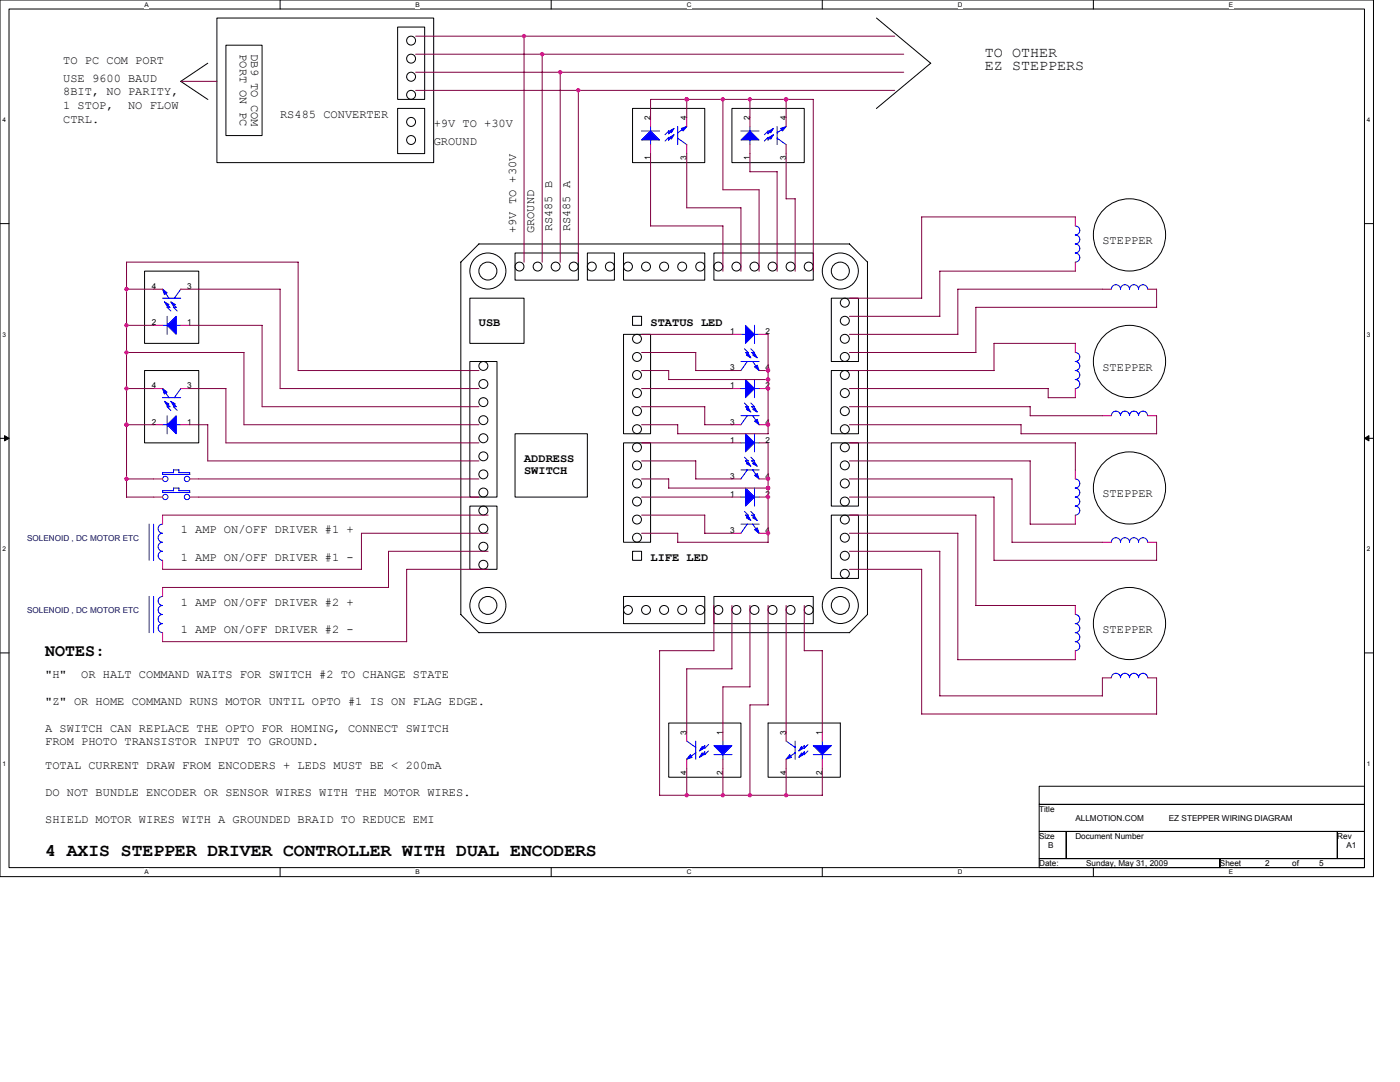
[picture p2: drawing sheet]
<svg xmlns="http://www.w3.org/2000/svg" width="279mm" height="216mm" viewBox="0 0 279 216" stroke-linecap="round" stroke-linejoin="round" font-family="sans-serif">
<path d="M0 0h274.1v174.9h-274.1zM1.8 1.8h270.5v171.3h-270.5z" fill="none" stroke="#000" stroke-width=".2"/>
<g fill="#fff">
<path d="M28.9 .2h.8v1.4h-.8z"/>
<path d="M28.9 173.3h.8v1.5h-.8z"/>
</g>
<path d="M55.9 0v1.8M55.9 173.1v1.8" fill="none" stroke="#000" stroke-width=".2"/>
<g fill="#fff">
<path d="M83 .2h.8v1.4h-.8z"/>
<path d="M83 173.3h.8v1.5h-.8z"/>
</g>
<path d="M110 0v1.8M110 173.1v1.8" fill="none" stroke="#000" stroke-width=".2"/>
<g fill="#fff">
<path d="M137.1 .2h.9v1.4h-.9z"/>
<path d="M137.1 173.3h.9v1.5h-.9z"/>
</g>
<path d="M164.1 0v1.8M164.1 173.1v1.8" fill="none" stroke="#000" stroke-width=".2"/>
<g fill="#fff">
<path d="M191.2 .2h.9v1.4h-.9z"/>
<path d="M191.2 173.3h.9v1.5h-.9z"/>
</g>
<path d="M218.2 0v1.8M218.2 173.1v1.8" fill="none" stroke="#000" stroke-width=".2"/>
<g fill="#fff">
<path d="M245.3 .2h.8v1.4h-.8z"/>
<path d="M245.3 173.3h.8v1.5h-.8z"/>
<path d="M.5 23.2h.7v1.4h-.7z"/>
<path d="M272.8 23.2h.7v1.4h-.7z"/>
<path d="M.5 66h.7v1.5h-.7z"/>
<path d="M272.8 66h.7v1.5h-.7z"/>
</g>
<path d="M0 44.6h1.8M272.3 44.6h1.8" fill="none" stroke="#000" stroke-width=".2"/>
<g fill="#fff">
<path d="M.5 108.9h.7v1.4h-.7z"/>
<path d="M272.8 108.9h.7v1.4h-.7z"/>
</g>
<path d="M0 87.5h1.8M272.3 87.5h1.8" fill="none" stroke="#000" stroke-width=".2"/>
<path d="M.9 86.9l.9 .6-.9 .5zM272.3 87.5l.9-.6v1.1z" fill="#000" stroke="#000" stroke-width=".2"/>
<g fill="#fff">
<path d="M.5 151.7h.7v1.4h-.7z"/>
<path d="M272.8 151.7h.7v1.4h-.7z"/>
</g>
<g fill="none" stroke="#000" stroke-width=".2">
<path d="M36.1 16.2l5.4 3.7M41.5 12.6l-5.5 3.7M43.3 3.6h43.3v28.8h-43.3zM45.1 9h7.2v18.1h-7.2zM79.4 5.4h5.4v14.4h-5.4zM174.9 3.6l10.8 9-10.8 9.1M79.4 21.6h5.4v9h-5.4zM126.2 21.6h14.5v10.8h-14.5zM146.1 21.6h14.4v10.8h-14.4zM28.9 54.1h10.8v14.4h-10.8zM93.8 59.5h10.8v9h-10.8zM95.6 48.7h73.9l3.6 3.6"/>
<path d="M95.6 48.7l-3.6 3.6v70.3l3.6 3.7M102.8 50.5h12.6v5.4h-12.6zM117.2 50.5h5.4v5.4h-5.4zM124.4 50.5h16.3v5.4h-16.3zM142.5 50.5h19.8v5.4h-19.8zM165.9 59.5h5.4v12.6h-5.4zM173.1 52.3v70.3l-3.6 3.7M28.9 73.9h10.8v14.5h-10.8zM93.8 72.1h5.4v27.1h-5.4zM124.4 66.7h5.4v19.9h-5.4zM126.2 63.1h1.8v1.8h-1.8zM165.9 73.9h5.4v12.7h-5.4z"/>
<path d="M102.8 86.6h14.4v12.6h-14.4zM124.4 88.4h5.4v19.8h-5.4zM165.9 88.4h5.4v12.6h-5.4zM93.8 101h5.4v12.6h-5.4zM124.4 119h16.3v5.4h-16.3zM126.2 110h1.8v1.8h-1.8zM142.5 119h19.8v5.4h-19.8zM165.9 102.8h5.4v12.6h-5.4zM0 130.3h1.8M95.5 126.2h74M272.3 130.3h1.8M133.5 144.3h14.4v10.8h-14.4z"/>
<path d="M153.3 144.3h14.4v10.8h-14.4zM207.4 156.9h64.9v3.6h-64.9zM207.4 160.5h64.9v5.4h-64.9zM207.4 165.9h5.4v5.4h-5.4zM207.4 171.3h36.1v1.8h-36.1zM212.8 165.9h54.1v5.4h-54.1zM243.5 171.3h28.8v1.8h-28.8zM266.9 165.9h5.4v5.4h-5.4z"/>
<circle cx="82" cy="15.3" r=".89"/>
<circle cx="82" cy="11.7" r=".89"/>
<circle cx="82" cy="18.9" r=".89"/>
<circle cx="82" cy="8.1" r=".89"/>
<circle cx="82" cy="24.3" r=".89"/>
<circle cx="82" cy="27.9" r=".89"/>
<circle cx="97.4" cy="54.1" r="3.6"/>
<circle cx="97.4" cy="54.1" r="1.8"/>
<circle cx="103.7" cy="53.2" r=".89"/>
<circle cx="107.3" cy="53.2" r=".89"/>
<circle cx="110.9" cy="53.2" r=".89"/>
<circle cx="114.5" cy="53.2" r=".9"/>
<circle cx="118.1" cy="53.2" r=".89"/>
<circle cx="121.7" cy="53.2" r=".89"/>
<circle cx="125.3" cy="53.2" r=".89"/>
<circle cx="128.9" cy="53.2" r=".89"/>
<circle cx="132.5" cy="53.2" r=".9"/>
<circle cx="136.1" cy="53.2" r=".89"/>
<circle cx="139.7" cy="53.2" r=".89"/>
<circle cx="143.4" cy="53.2" r=".89"/>
<circle cx="147" cy="53.2" r=".89"/>
<circle cx="150.6" cy="53.2" r=".9"/>
<circle cx="154.2" cy="53.2" r=".89"/>
<circle cx="157.8" cy="53.2" r=".89"/>
<circle cx="161.4" cy="53.2" r=".89"/>
<circle cx="167.7" cy="54.1" r="3.6"/>
<circle cx="167.7" cy="54.1" r="1.8"/>
<circle cx="225.4" cy="46.9" r="7.2"/>
<circle cx="96.5" cy="73" r=".9"/>
<circle cx="96.5" cy="76.6" r=".9"/>
<circle cx="127.1" cy="78.4" r=".89"/>
<circle cx="127.1" cy="67.6" r=".89"/>
<circle cx="127.1" cy="74.8" r=".89"/>
<circle cx="127.1" cy="71.2" r=".89"/>
<circle cx="168.6" cy="78.4" r=".9"/>
<circle cx="168.6" cy="60.4" r=".9"/>
<circle cx="168.6" cy="64" r=".9"/>
<circle cx="168.6" cy="67.6" r=".9"/>
<circle cx="168.6" cy="74.8" r=".9"/>
<circle cx="168.6" cy="71.2" r=".9"/>
<circle cx="225.4" cy="72.1" r="7.2"/>
<circle cx="96.5" cy="87.4" r=".9"/>
<circle cx="96.5" cy="94.7" r=".9"/>
<circle cx="96.5" cy="91.1" r=".9"/>
<circle cx="96.5" cy="98.3" r=".9"/>
<circle cx="96.5" cy="83.8" r=".9"/>
<circle cx="96.5" cy="80.2" r=".9"/>
<circle cx="127.1" cy="96.5" r=".89"/>
<circle cx="127.1" cy="82" r=".89"/>
<circle cx="127.1" cy="89.3" r=".89"/>
<circle cx="127.1" cy="85.6" r=".89"/>
<circle cx="127.1" cy="92.9" r=".89"/>
<circle cx="168.6" cy="96.5" r=".9"/>
<circle cx="168.6" cy="82" r=".9"/>
<circle cx="168.6" cy="89.3" r=".9"/>
<circle cx="168.6" cy="85.6" r=".9"/>
<circle cx="168.6" cy="92.9" r=".9"/>
<circle cx="225.4" cy="97.4" r="7.2"/>
<circle cx="96.5" cy="105.5" r=".9"/>
<circle cx="96.5" cy="109.1" r=".9"/>
<circle cx="96.5" cy="101.9" r=".9"/>
<circle cx="96.5" cy="112.7" r=".9"/>
<circle cx="127.1" cy="103.7" r=".89"/>
<circle cx="127.1" cy="100.1" r=".89"/>
<circle cx="127.1" cy="107.3" r=".89"/>
<circle cx="168.6" cy="114.5" r=".9"/>
<circle cx="168.6" cy="103.7" r=".9"/>
<circle cx="168.6" cy="100.1" r=".9"/>
<circle cx="168.6" cy="107.3" r=".9"/>
<circle cx="168.6" cy="110.9" r=".9"/>
<circle cx="97.4" cy="120.8" r="3.6"/>
<circle cx="97.4" cy="120.8" r="1.8"/>
<circle cx="125.3" cy="121.7" r=".89"/>
<circle cx="128.9" cy="121.7" r=".89"/>
<circle cx="132.5" cy="121.7" r=".9"/>
<circle cx="136.1" cy="121.7" r=".89"/>
<circle cx="139.7" cy="121.7" r=".89"/>
<circle cx="143.4" cy="121.7" r=".89"/>
<circle cx="147" cy="121.7" r=".89"/>
<circle cx="150.6" cy="121.7" r=".9"/>
<circle cx="154.2" cy="121.7" r=".89"/>
<circle cx="157.8" cy="121.7" r=".89"/>
<circle cx="161.4" cy="121.7" r=".89"/>
<circle cx="167.7" cy="120.8" r="3.6"/>
<circle cx="167.7" cy="120.8" r="1.8"/>
<circle cx="225.4" cy="124.4" r="7.2"/>
</g>
<g fill="#00f" stroke="#00f" stroke-width=".2">
<path d="M162.3 148.8h3.6l-1.8 1.8z" fill-rule="evenodd"/>
<path d="M157.6 150.6l.4 .5-1.1 .4z" fill-rule="evenodd"/>
<path d="M160 150.2l.3 .4-.9 .5z" fill-rule="evenodd"/>
<path d="M160 148.9l.3 .4-.9 .6z" fill-rule="evenodd"/>
<path d="M148.8 97.4l1.8 1.8-1.8 1.8z" fill-rule="evenodd"/>
<path d="M150.6 105.7l.5-.4 .4 1.1z" fill-rule="evenodd"/>
<path d="M150.6 103l.5 .9-.9-.6z" fill-rule="evenodd"/>
<path d="M149.3 103l.6 .9-1-.6z" fill-rule="evenodd"/>
<path d="M147.9 27.9l1.8-1.8 1.8 1.8z" fill-rule="evenodd"/>
<path d="M155.8 25.6l1.1-.3-.7 .8z" fill-rule="evenodd"/>
<path d="M153.5 26.1l.9-.5-.6 .9z" fill-rule="evenodd"/>
<path d="M153.5 27.4l.9-.5-.6 .9z" fill-rule="evenodd"/>
<path d="M148.8 86.6l1.8 1.8-1.8 1.8z" fill-rule="evenodd"/>
<path d="M150.6 94.8l.5-.3 .4 1.1z" fill-rule="evenodd"/>
<path d="M150.6 92.2l.5 .8-.9-.5z" fill-rule="evenodd"/>
<path d="M149.3 92.2l.6 .8-1-.5z" fill-rule="evenodd"/>
<path d="M142.5 148.8h3.6l-1.8 1.8z" fill-rule="evenodd"/>
<path d="M137.8 150.6l.3 .5-1 .4z" fill-rule="evenodd"/>
<path d="M140.1 150.2l.4 .4-.9 .5z" fill-rule="evenodd"/>
<path d="M140.1 148.9l.4 .4-.9 .6z" fill-rule="evenodd"/>
<path d="M35.2 83v3.6l-1.8-1.8z" fill-rule="evenodd"/>
<path d="M32.4 77.5l1 .8-.6 .3z" fill-rule="evenodd"/>
<path d="M32.8 80.1l.9 .5-.3 .4z" fill-rule="evenodd"/>
<path d="M34.1 80.1l.9 .5-.4 .4z" fill-rule="evenodd"/>
<path d="M148.8 64.9l1.8 1.8-1.8 1.8z" fill-rule="evenodd"/>
<path d="M150.6 73.2l.5-.3 .4 1z" fill-rule="evenodd"/>
<path d="M150.6 70.5l.5 .9-.9-.5z" fill-rule="evenodd"/>
<path d="M149.3 70.5l.6 .9-1-.5z" fill-rule="evenodd"/>
<path d="M35.2 63.1v3.6l-1.8-1.8z" fill-rule="evenodd"/>
<path d="M32.4 57.7l1 .7-.6 .4z" fill-rule="evenodd"/>
<path d="M32.8 60.2l.9 .6-.3 .3z" fill-rule="evenodd"/>
<path d="M34.1 60.2l.9 .6-.4 .3z" fill-rule="evenodd"/>
<path d="M128 27.9l1.8-1.8 1.8 1.8z" fill-rule="evenodd"/>
<path d="M136 25.6l1.1-.3-.8 .8z" fill-rule="evenodd"/>
<path d="M133.6 26.1l.9-.5-.5 .9z" fill-rule="evenodd"/>
<path d="M133.6 27.4l.9-.5-.5 .9z" fill-rule="evenodd"/>
<path d="M148.8 75.7l1.8 1.8-1.8 1.9z" fill-rule="evenodd"/>
<path d="M150.6 84l.5-.3 .4 1.1z" fill-rule="evenodd"/>
<path d="M150.2 81.7l.4-.4 .5 .9z" fill-rule="evenodd"/>
<path d="M148.9 81.7l.4-.4 .6 .9z" fill-rule="evenodd"/>
</g>
<g fill="none" stroke="#00f" stroke-width=".2">
<path d="M128 26.1h3.6M129.8 25.3v.9M129.8 27.9v1M133.5 26.7v-.6l-.8 .8M133.5 27.9v-.5l-.8 .8M134.2 26l-.8 .7M134.2 27.2l-.8 .8M135.3 25.2v3.7M135.3 27.6l1.8 1.3M137.1 25.3l-1.9 1.2M147.8 26.1h3.7M149.7 25.3v.9"/>
<path d="M149.7 27.9v1M154 26l-.7 .7v-.6l-.8 .8M154 27.2l-.7 .7v-.5l-.8 .8M155.1 25.2v3.7M155.1 27.6l1.8 1.3M156.9 25.3l-1.8 1.2M32.4 59.5h3.7M32.4 57.7l1.3 1.8M36.1 57.7l-1.3 1.8M214.6 45.1a.9 .9 0 0 1 .9 .9 .9 .9 0 0 1-.9 .9 .9 .9 0 0 1 .9 .9 .9 .9 0 0 1-.9 .9 .9 .9 0 0 1 .9 .9 .9 .9 0 0 1-.9 .9 .91 .91 0 0 1 .9 .9 .91 .91 0 0 1-.9 .9M221.8 57.7a.91 .91 0 0 1 .9-.9 .91 .91 0 0 1 .9 .9 .9 .9 0 0 1 .9-.9 .9 .9 0 0 1 .9 .9 .9 .9 0 0 1 .9-.9 .9 .9 0 0 1 .9 .9 .9 .9 0 0 1 .9-.9 .9 .9 0 0 1 .9 .9M32.4 79.4h3.7"/>
<path d="M32.4 77.5l1.3 1.9M32.4 64.9h1M33.2 60.6l.7 .7h-.6M33.4 63.1v3.6M33.4 61.3l.7 .8M34.4 60.6l.8 .7h-.6l.8 .8M35.1 64.9h1M36.1 77.5l-1.3 1.9M147.9 72.1h3.6M147.9 66.7h.9M147.9 77.5h.9M148.6 69.6l.7 .7h-.5"/>
<path d="M148.8 70.3l.7 .8M149.1 72.1l-1.3 1.9M149.8 69.6l.8 .7h-.6M150 70.3l.8 .8M150.2 72.1l1.3 1.8M150.6 66.7h.9M150.6 77.5h.9M150.6 64.9v3.6M150.6 75.7v3.7M214.6 70.3a.9 .9 0 0 1 .9 .9 .9 .9 0 0 1-.9 .9 .9 .9 0 0 1 .9 .9 .9 .9 0 0 1-.9 .9 .9 .9 0 0 1 .9 .9 .9 .9 0 0 1-.9 .9 .9 .9 0 0 1 .9 .9 .9 .9 0 0 1-.9 .9M32.4 97.9h2.2v-.5h1.1v.5M32.4 84.8h1"/>
<path d="M32.4 97.9v.4h5.5v-.4M33.2 80.4l.7 .8h-.6M33.4 83v3.6M33.4 81.2l.7 .7M34.4 80.4l.8 .8h-.6l.8 .7M34.6 94.3h-2.2v.4h5.5v-.4h-2.2M35.1 84.8h1M35.7 97.9h2.2M35.7 94.3v-.5h-1.1v.5M147.9 99.2h.9M147.9 93.8h3.6M147.9 88.4h.9"/>
<path d="M147.9 83h3.6M148.6 91.2l.7 .8h-.5l.7 .7M148.6 80.4l.7 .8h-.5M148.8 81.1l.7 .8M149.1 93.8l-1.3 1.8M149.1 83l-1.3 1.8M149.8 91.2l.8 .8h-.6l.8 .7M149.8 80.4l.8 .8h-.6M150 81.1l.8 .8M150.2 93.7l1.3 1.9M150.2 82.9l1.3 1.9M150.6 99.2h.9"/>
<path d="M150.6 88.4h.9M150.6 86.5v3.7M150.6 97.4v3.6M214.6 95.6a.91 .91 0 0 1 .9 .9 .91 .91 0 0 1-.9 .9 .9 .9 0 0 1 .9 .9 .9 .9 0 0 1-.9 .9 .9 .9 0 0 1 .9 .9 .9 .9 0 0 1-.9 .9 .9 .9 0 0 1 .9 .9 .9 .9 0 0 1-.9 .9M221.8 82.9a.91 .91 0 0 1 .9-.9 .91 .91 0 0 1 .9 .9 .9 .9 0 0 1 .9-.9 .9 .9 0 0 1 .9 .9 .9 .9 0 0 1 .9-.9 .9 .9 0 0 1 .9 .9 .9 .9 0 0 1 .9-.9 .9 .9 0 0 1 .9 .9M29.8 104.6v7.2M29.8 119v7.2M30.6 104.6v7.2M30.6 119v7.3M32.4 104.6a.91 .91 0 0 0-.8 .9 .91 .91 0 0 0 .8 .9 .9 .9 0 0 0-.8 .9 .9 .9 0 0 0 .8 .9 .9 .9 0 0 0-.8 .9 .9 .9 0 0 0 .8 .9 .9 .9 0 0 0-.8 .9 .9 .9 0 0 0 .8 .9M32.4 119a.9 .9 0 0 0-.8 .9 .9 .9 0 0 0 .8 .9 .9 .9 0 0 0-.8 .9 .9 .9 0 0 0 .8 .9 .91 .91 0 0 0-.8 .9 .91 .91 0 0 0 .8 .9 .9 .9 0 0 0-.8 .9 .9 .9 0 0 0 .8 .9M147.9 104.6h3.6"/>
<path d="M148.6 102l.7 .8h-.5l.7 .7M149.1 104.6l-1.3 1.8M149.8 102l.8 .8h-.6l.8 .7M150.2 104.6l1.3 1.8M221.8 108.2a.91 .91 0 0 1 .9-.9 .91 .91 0 0 1 .9 .9 .9 .9 0 0 1 .9-.9 .9 .9 0 0 1 .9 .9 .9 .9 0 0 1 .9-.9 .9 .9 0 0 1 .9 .9 .9 .9 0 0 1 .9-.9 .9 .9 0 0 1 .9 .9M214.6 122.6a.91 .91 0 0 1 .9 .9 .91 .91 0 0 1-.9 .9 .9 .9 0 0 1 .9 .9 .9 .9 0 0 1-.9 .9 .9 .9 0 0 1 .9 .9 .9 .9 0 0 1-.9 .9 .9 .9 0 0 1 .9 .9 .9 .9 0 0 1-.9 .9M221.8 135.2a.91 .91 0 0 1 .9-.9 .91 .91 0 0 1 .9 .9 .9 .9 0 0 1 .9-.9 .9 .9 0 0 1 .9 .9 .9 .9 0 0 1 .9-.9 .9 .9 0 0 1 .9 .9 .9 .9 0 0 1 .9-.9 .9 .9 0 0 1 .9 .9M137 147.8l1.9 1.3M138.9 147.9v3.6M138.9 150.2l-1.8 1.3M140.7 150l-.8 .8M140.7 148.8l-.8 .7"/>
<path d="M141.4 149.8l-.7 .8v-.6M141.4 148.6l-.7 .7v-.5M142.5 150.6h3.6M144.3 147.9v.9M144.3 150.6v.9M156.9 147.8l1.8 1.3M158.7 147.9v3.6M158.7 150.2l-1.8 1.3M161.2 149.8l-.7 .8v-.6l-.7 .8M161.2 148.6l-.7 .7v-.5l-.7 .7M162.3 150.6h3.6M164.1 147.9v.9"/>
<path d="M164.1 150.6v.9"/>
<circle cx="33" cy="99.2" r=".54"/>
<circle cx="33" cy="95.6" r=".54"/>
<circle cx="37.3" cy="99.2" r=".53"/>
<circle cx="37.3" cy="95.6" r=".53"/>
</g>
<g fill="none" stroke="#f00" stroke-width=".2">
<path d="M129.8 23.4v1.9M129.8 28.9v1.7M137.1 23.4v1.9M137.1 28.9v1.7M149.7 23.4v1.9M149.7 28.9v1.7M156.9 23.4v1.9M156.9 28.9v1.7M30.6 57.7h1.8M36.1 57.7h1.8M214.6 43.3v1.8M214.6 52.3v1.8"/>
<path d="M220 57.7h1.8M229 57.7h1.8M30.6 77.5h1.8M30.6 64.9h1.8M36.1 77.5h1.8M36.1 64.9h1.8M146.1 77.5h1.8M146.1 66.7h1.8M146.1 73.9h1.8M151.5 77.5h1.8M151.5 66.7h1.8M151.5 73.9h1.8"/>
<path d="M214.6 68.5v1.8M214.6 77.5v1.9M30.6 99.2h1.8M30.6 95.6h1.8M30.6 84.8h1.8M36.1 84.8h1.8M37.9 99.2h1.8M37.9 95.6h1.8M146.1 99.2h1.8M146.1 88.4h1.8M146.1 95.6h1.8M146.1 84.8h1.8"/>
<path d="M151.5 99.2h1.8M151.5 88.4h1.8M151.5 95.6h1.8M151.5 84.8h1.8M214.6 93.8v1.8M220 83h1.8M229 83h1.8M32.4 102.8v1.8M32.4 111.8v1.8M32.4 117.2v1.8M146.1 106.4h1.8M151.5 106.4h1.8"/>
<path d="M214.6 102.8v1.8M220 108.2h1.8M229 108.2h1.8M32.4 126.2v1.8M214.6 120.8v1.8M214.6 129.8v1.8M220 135.3h1.8M229 135.3h1.8M137.1 146.1v1.8M137.1 151.5v1.8M144.3 146.1v1.8M144.3 151.5v1.8"/>
<path d="M156.9 146.1v1.8M156.9 151.5v1.8M164.1 146.1v1.8M164.1 151.5v1.8"/>
</g>
<g fill="none" stroke="#800040" stroke-width=".2">
<path d="M36.1 16.2h7.2M83 10.8h97.4M83 14.4h97.4M83 18h95.6M83 7.2h95.6M104.6 7.2v45.1M108.2 10.8v41.5M111.8 14.4v37.9M115.4 18v34.3M137.1 19.8v3.7M144.3 19.8v18.1h7.2M149.7 19.8v3.7"/>
<path d="M156.9 19.8v3.7M162.3 19.8v34.3M162.3 19.8h-32.5v3.7M129.8 30.6v14.5h14.5v9M137.1 30.6v10.9M149.7 30.6v3.7h5.4M151.5 37.9v16.2M155.1 34.3v19.8M156.9 30.6v9.1h1.8v14.4M25.3 57.7h5.4M37.9 57.7h18M55.9 57.7v19.8h39.7"/>
<path d="M137.1 41.5h10.8v12.6M214.6 43.3h-30.7l.1 16.2h-14.5M214.6 54.1h-27v9M220 57.7h-28.8v9M230.8 57.7v3.6M25.3 70.3h23.4v14.5h46.9M25.3 77.5h5.4M25.3 64.9h5.4M37.9 77.5h7.2v10.9M37.9 64.9h14.4M52.3 64.9v16.3h43.3M95.6 73.9l-36.1 .1v-21.7h-34.2v46.9h5.4"/>
<path d="M128 77.5h18.1M128 70.3h10.9v3.7l7.2-.1M128 66.7h18.1M128 73.9h5.5v1.9l19.8-.1M153.3 66.7v19.9M169.5 77.5h39.7v1.9M169.5 70.3h25.3M169.5 63.1h18.1M169.5 66.7h21.7M209.2 79.4h5.4M214.6 68.5h-16.2v5.5l-28.9-.1M230.8 61.3h-36v9.1"/>
<path d="M25.3 84.8h5.4M25.3 95.6h5.4M37.9 84.8h3.6M39.7 99.2h55.9M39.7 95.6h55.9M41.5 84.8v7.2M41.5 92h54.1M45.1 88.4h50.5M128 84.8h7.3v1.8h18M128 99.2h18.1M128 95.6h5.5v1.8h19.8M128 81.2h12.7"/>
<path d="M128 92h10.9v3.6M128 88.4h18.1M138.9 95.6h7.2M140.7 81.2v3.6h5.4M153.3 88.4v19.8M169.5 84.8h34.3M169.5 99.2h28.9v12.6h32.4M169.5 95.6h32.5M169.5 81.2h36.1v1.8h14.4M169.5 92h36.1v12.6M169.5 88.4h45.1M202 95.6v12.6h18"/>
<path d="M203.8 84.8v1.8h27M214.6 88.4v5.4M230.8 83v3.6M32.4 102.8h65M32.4 117.2h45.2M97.4 106.4h-25.3l.1 7.2h-39.8M97.4 113.6h-16.2v14.5M97.4 110h-19.9v7.2M128 106.4h7.3v1.8h18M128 102.8h12.7M140.7 102.8v3.6h5.4M169.5 113.6h14.4v28.9h46.9"/>
<path d="M169.5 110h18.1M169.5 106.4h21.7M169.5 102.8h25.3M187.6 110v28.9h32.4v-3.6M191.2 106.4v25.3M194.8 102.8v18h19.8M205.6 104.6h9M230.8 108.2v3.6M32.4 128h48.8M142.5 120.8v9.1M142.5 129.8h-10.9v28.9h32.5M146.1 120.8v12.7h-9v12.6"/>
<path d="M149.7 120.8v16.3h-5.4v9M153.3 120.8v19.9M156.9 120.8v25.3M160.5 120.8v9.1M160.5 129.8h3.6M164.1 129.8v16.3M191.2 131.6h23.4M230.8 135.3v7.2M137.1 153.3v5.4M144.3 153.3v5.4M153.3 140.7h-3.6v18M156.9 153.3v5.4"/>
<path d="M164.1 153.3v5.4"/>
</g>
<g fill="#f0f" stroke="#f0f" stroke-width=".2">
<circle cx="25.2" cy="64.9" r=".35"/>
<circle cx="25.2" cy="84.7" r=".35"/>
<circle cx="25.2" cy="95.6" r=".35"/>
<circle cx="25.2" cy="57.7" r=".35"/>
<circle cx="25.2" cy="70.3" r=".35"/>
<circle cx="25.2" cy="77.5" r=".35"/>
<circle cx="156.9" cy="158.7" r=".35"/>
<circle cx="137" cy="158.7" r=".35"/>
<circle cx="149.7" cy="158.7" r=".35"/>
<circle cx="144.3" cy="158.7" r=".35"/>
<circle cx="156.9" cy="19.8" r=".35"/>
<circle cx="137" cy="19.8" r=".35"/>
<circle cx="144.3" cy="19.8" r=".35"/>
<circle cx="153.3" cy="73.9" r=".35"/>
<circle cx="153.3" cy="77.5" r=".35"/>
<circle cx="153.3" cy="75.7" r=".35"/>
<circle cx="153.3" cy="97.4" r=".35"/>
<circle cx="153.3" cy="95.6" r=".35"/>
<circle cx="153.3" cy="99.2" r=".35"/>
<circle cx="108.2" cy="10.8" r=".35"/>
<circle cx="111.8" cy="14.4" r=".35"/>
<circle cx="149.7" cy="19.8" r=".35"/>
<circle cx="115.4" cy="18" r=".35"/>
<circle cx="104.6" cy="7.2" r=".35"/>
<circle cx="153.3" cy="106.4" r=".35"/>
<circle cx="153.3" cy="84.7" r=".35"/>
</g>
<text font-size="3.6" x="9" y="170.7">4 AXIS STEPPER DRIVER CONTROLLER WITH DUAL ENCODERS</text>
<text font-size="3.4" x="9" y="130.9">NOTES:</text>
<g font-size="2.9">
<text x="196.6" y="11.3">TO OTHER</text>
<text x="196.6" y="14">EZ STEPPERS</text>
</g>
<g font-size="2.3">
<text x="47.8" y="10.8" transform="rotate(90 47.8 10.8)">PORT ON PC</text>
<text x="50.1" y="10.8" transform="rotate(90 50.1 10.8)">DB9 TO COM</text>
<text x="12.6" y="16.3">USE 9600 BAUD</text>
<text x="12.6" y="12.7">TO PC COM PORT</text>
<text x="12.6" y="19">8BIT, NO PARITY,</text>
<text x="12.6" y="21.8">1 STOP,</text>
<text x="25.6" y="21.8">NO FLOW</text>
<text x="55.9" y="23.5">RS485 CONVERTER</text>
<text x="12.6" y="24.6">CTRL.</text>
<text x="86.6" y="28.9">GROUND</text>
<text x="86.6" y="25.3">+9V TO +30V</text>
<text x="103" y="46.5" transform="rotate(-90 103 46.5)">+9V TO +30V</text>
<text x="106.6" y="46.5" transform="rotate(-90 106.6 46.5)">GROUND</text>
<text x="110.2" y="46.2" transform="rotate(-90 110.2 46.2)">RS485 B</text>
<text x="113.8" y="46.2" transform="rotate(-90 113.8 46.2)">RS485 A</text>
<text x="220" y="48.7">STEPPER</text>
<text x="95.6" y="65.1">USB</text>
<text x="129.8" y="65.1">STATUS LED</text>
<text x="220" y="74">STEPPER</text>
<text x="104.6" y="92.1">ADDRESS</text>
<text x="104.6" y="94.5">SWITCH</text>
<text x="220" y="99.3">STEPPER</text>
<text x="36.1" y="106.4">1 AMP ON/OFF DRIVER #1 +</text>
<text x="36.1" y="111.9">1 AMP ON/OFF DRIVER #1 -</text>
<text x="129.8" y="112">LIFE LED</text>
<text x="36.1" y="120.9">1 AMP ON/OFF DRIVER #2 +</text>
<text x="36.1" y="126.3">1 AMP ON/OFF DRIVER #2 -</text>
<text x="220" y="126.3">STEPPER</text>
<text x="9" y="135.3">&quot;H&quot;</text>
<text x="16.2" y="135.3">OR HALT COMMAND WAITS FOR SWITCH #2 TO CHANGE STATE</text>
<text x="9" y="140.7">&quot;Z&quot; OR HOME COMMAND RUNS MOTOR UNTIL OPTO #1 IS ON FLAG EDGE.</text>
<text x="9" y="146.1">A SWITCH CAN REPLACE THE OPTO FOR HOMING, CONNECT SWITCH</text>
<text x="9" y="148.7">FROM PHOTO TRANSISTOR INPUT TO GROUND.</text>
<text x="9" y="153.4">TOTAL CURRENT DRAW FROM ENCODERS + LEDS MUST BE &lt; 200mA</text>
<text x="9" y="158.8">DO NOT BUNDLE ENCODER OR SENSOR WIRES WITH THE MOTOR WIRES.</text>
<text x="9" y="164.2">SHIELD MOTOR WIRES WITH A GROUNDED BRAID TO REDUCE EMI</text>
</g>
<g font-size="1.6">
<text x="129.8" y="24" transform="rotate(-90 129.8 24)">2</text>
<text x="137" y="24" transform="rotate(-90 137 24)">4</text>
<text x="149.6" y="24" transform="rotate(-90 149.6 24)">2</text>
<text x="156.9" y="24" transform="rotate(-90 156.9 24)">4</text>
<text x="129.8" y="32" transform="rotate(-90 129.8 32)">1</text>
<text x="137" y="32" transform="rotate(-90 137 32)">3</text>
<text x="149.6" y="32" transform="rotate(-90 149.6 32)">1</text>
<text x="156.9" y="32" transform="rotate(-90 156.9 32)">3</text>
<text x="30.3" y="57.7">4</text>
<text x="37.3" y="57.7">3</text>
<text x="30.3" y="64.9">2</text>
<text x="37.3" y="64.9">1</text>
<text x="145.7" y="66.7">1</text>
<text x="152.8" y="66.7">2</text>
<text x="30.3" y="77.5">4</text>
<text x="37.3" y="77.5">3</text>
<text x="145.7" y="73.9">3</text>
<text x="145.7" y="77.5">1</text>
<text x="152.8" y="73.9">4</text>
<text x="152.8" y="77.5">2</text>
<text x="30.3" y="84.7">2</text>
<text x="37.3" y="84.7">1</text>
<text x="145.7" y="88.3">1</text>
<text x="145.7" y="84.7">3</text>
<text x="152.8" y="88.3">2</text>
<text x="152.8" y="84.7">4</text>
<text x="145.7" y="95.5">3</text>
<text x="152.8" y="95.5">4</text>
<text x="145.7" y="99.2">1</text>
<text x="152.8" y="99.2">2</text>
<text x="145.7" y="106.4">3</text>
<text x="152.8" y="106.4">4</text>
<text x="137" y="146.6" transform="rotate(-90 137 146.6)">3</text>
<text x="144.3" y="146.6" transform="rotate(-90 144.3 146.6)">1</text>
<text x="156.9" y="146.6" transform="rotate(-90 156.9 146.6)">3</text>
<text x="164.1" y="146.6" transform="rotate(-90 164.1 146.6)">1</text>
<text x="137" y="154.6" transform="rotate(-90 137 154.6)">4</text>
<text x="144.3" y="154.6" transform="rotate(-90 144.3 154.6)">2</text>
<text x="156.9" y="154.6" transform="rotate(-90 156.9 154.6)">4</text>
<text x="164.1" y="154.6" transform="rotate(-90 164.1 154.6)">2</text>
<text x="207.4" y="162">Title</text>
<text x="207.4" y="167.4">Size</text>
<text x="214.6" y="167.4">Document Number</text>
<text x="214.6" y="163.8">ALLMOTION.COM</text>
<text x="233.3" y="163.8">EZ STEPPER WIRING DIAGRAM</text>
<text x="266.9" y="167.4">Rev</text>
<text x="207.4" y="172.8">Date:</text>
<text x="209.2" y="169.2">B</text>
<text x="216.8" y="172.8">Sunday, May 31, 2009</text>
<text x="243.5" y="172.8">Sheet</text>
<text x="252.5" y="172.8">2</text>
<text x="257.9" y="172.8">of</text>
<text x="263.3" y="172.8">5</text>
<text x="268.7" y="169.2">A1</text>
</g>
<g font-size="1.6" fill="#000080">
<text x="5.4" y="107.9">SOLENOID , DC MOTOR ETC</text>
<text x="5.4" y="122.3">SOLENOID , DC MOTOR ETC</text>
</g>
<g font-size="1.3">
<text x="28.9" y="1.4">A</text>
<text x="83" y="1.4">B</text>
<text x="137.1" y="1.4">C</text>
<text x="191.2" y="1.4">D</text>
<text x="245.3" y="1.4">E</text>
<text x=".5" y="24.4">4</text>
<text x="272.8" y="24.4">4</text>
<text x=".5" y="67.2">3</text>
<text x="272.8" y="67.2">3</text>
<text x=".5" y="110">2</text>
<text x="272.8" y="110">2</text>
<text x=".5" y="152.8">1</text>
<text x="272.8" y="152.8">1</text>
<text x="28.9" y="174.5">A</text>
<text x="83" y="174.5">B</text>
<text x="137.1" y="174.5">C</text>
<text x="191.2" y="174.5">D</text>
<text x="245.3" y="174.5">E</text>
</g>
</svg>
